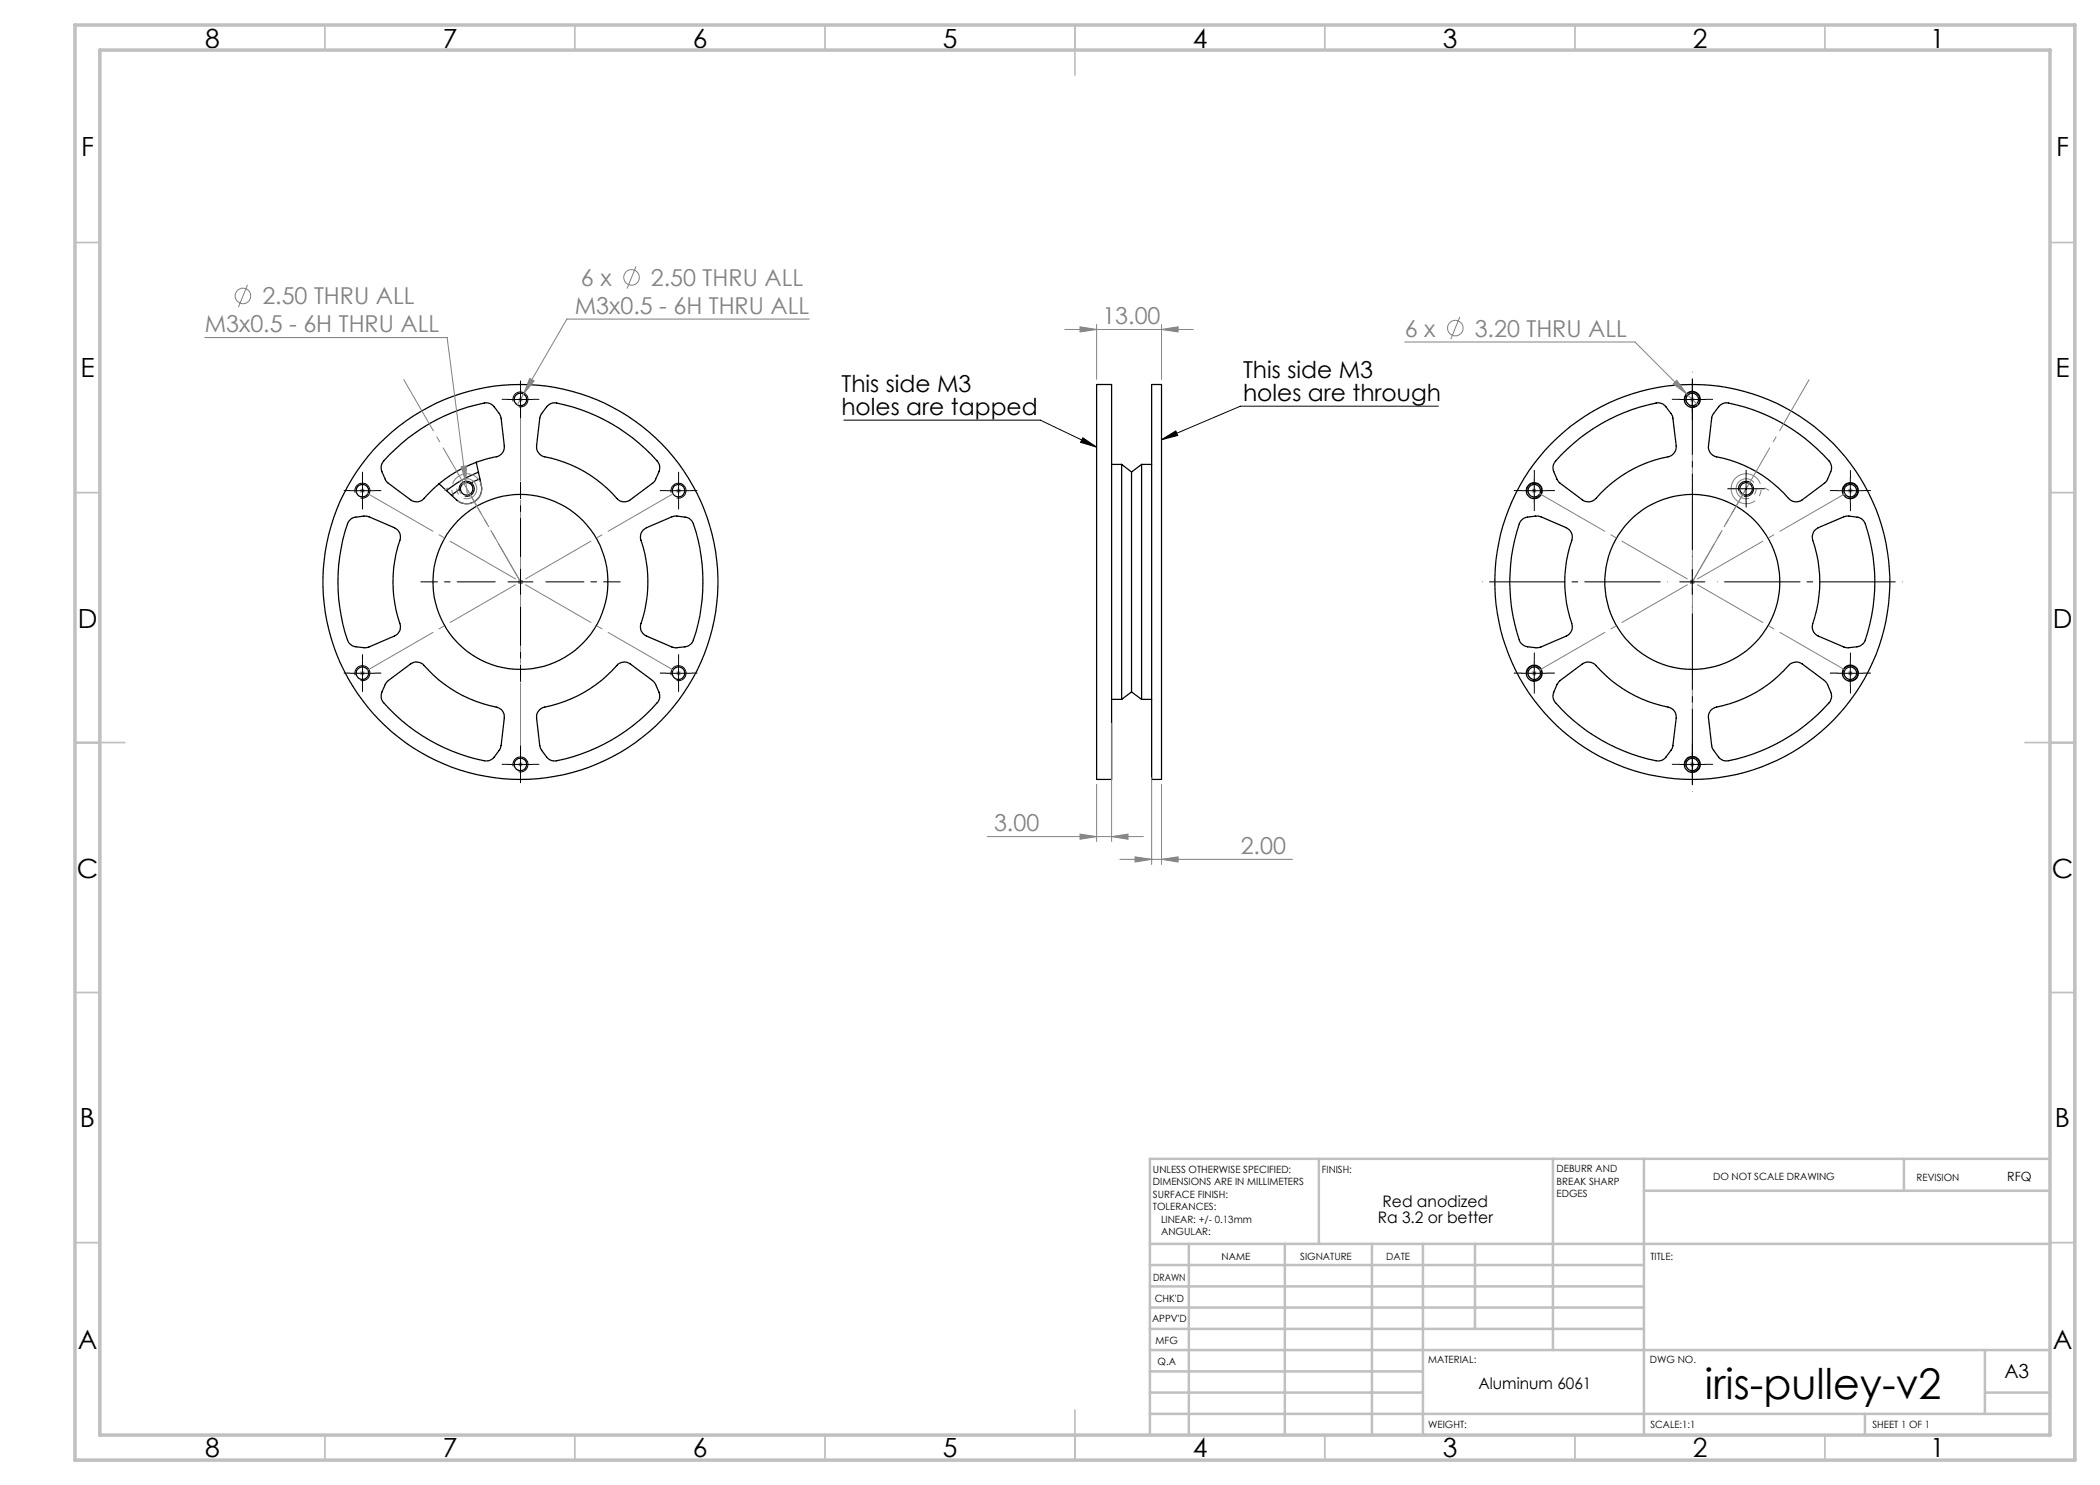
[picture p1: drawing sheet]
<svg xmlns="http://www.w3.org/2000/svg" width="420mm" height="297mm" viewBox="0 0 420 297" stroke-linecap="round" stroke-linejoin="round" font-family="sans-serif">
<g fill="none" stroke="#000" stroke-width=".25">
<path d="M219.3 76.9h3v79h-3zM230.3 76.9h2v79h-2zM92.1 97.8l-1.8 1.3M94 96.7a1.27 1.27 0 0 0-1.9 1.1M94 96.7a1.26 1.26 0 0 1-.1 2.2 1.26 1.26 0 0 1-1.8-1.1M95.2 92.5l1.1 4.6a3 3 0 0 1-1.5 3.3 3 3 0 0 1-3.5-.4l-3.5-3.2M95.2 92.5l3.5-1.1a2.07 2.07 0 0 0 2.2-2.3l-.7-5.5-.2-.7-1.2-1.5a2.04 2.04 0 0 0-2-.8 35.6 35.6 0 0 0-20.4 12.1l-.2 1.1 1.1 2.5 4.8 3.7a2.07 2.07 0 0 0 3.1-.7l2.6-2.5M95.2 92.5a25 25 0 0 0-7.4 4.3M95.7 94.4l-.8 .4a22.8 22.8 0 0 0-5.6 3.3M96 95.8l-2 .9M109.5 81.2l.5-.4 .8-.2a35.1 35.1 0 0 1 21 12.1l.1 1.1-1 2.5-4.9 3.7a1.97 1.97 0 0 1-2.6-.3 25.5 25.5 0 0 0-14.9-8.4l-.6-.5a1.91 1.91 0 0 1-.6-1.7l.8-5.8zM222.3 92.9h2"/>
<path d="M224.3 92.9v47M224.3 92.9l2 1.5M226.3 94.4v44M228.3 92.9v47M228.3 92.9h2M228.3 92.9l-2 1.5M312.2 91a35.7 35.7 0 0 1 19.6-10.4l.8 .2 .4 .4 1.5 1.9 .7 6a2.08 2.08 0 0 1-1.6 2.3 25.7 25.7 0 0 0-14.7 8.5 1.98 1.98 0 0 1-2.4 .1l-4.8-3.6-.9-2.1a1.96 1.96 0 0 1 .3-2.1zM343.9 81.2l1-.6a25.6 25.6 0 0 1 8.8 2.6 36.2 36.2 0 0 1 12.3 9.3l.3 .7v.9l-1 2.1-4.9 3.8a2.02 2.02 0 0 1-2.7-.3 25.3 25.3 0 0 0-14.8-8.4l-.8-.7-.4-.7v-.8l.7-5.8zM70.1 103.9l.8-.4 2.4-.3 5.6 2.3a1.98 1.98 0 0 1 1.1 2.6 26.1 26.1 0 0 0 .1 17v.3a2.03 2.03 0 0 1-1.2 1.8l-5.2 2.2-.8 .2-1.7-.2a2.08 2.08 0 0 1-1.7-1.4 35.5 35.5 0 0 1 .2-23.7zM128.7 106l.6-.5 5.1-2.1 1-.2 1.6 .2a1.97 1.97 0 0 1 1.7 1.4 35.6 35.6 0 0 1-.3 23.7l-.8 .7-2.7 .3-5.6-2.3a1.95 1.95 0 0 1-1.1-2.5 26 26 0 0 0-.1-17l.1-1.1zM304.3 104.1l.9-.6 2.5-.3 5.6 2.3a2.07 2.07 0 0 1 1.1 2.6 25.8 25.8 0 0 0 0 17 1.98 1.98 0 0 1-1.1 2.1l-5.4 2.3-.6 .1-1.8-.2a2.08 2.08 0 0 1-1.7-1.4 36.1 36.1 0 0 1 .3-23.7zM363 106l.6-.5 5.3-2.2 .9-.1 1.6 .2a1.97 1.97 0 0 1 1.7 1.4 35.6 35.6 0 0 1-.3 23.7l-.9 .7-2.4 .4-.7-.2-5.2-2.2a2.03 2.03 0 0 1-1.1-2.5 25.7 25.7 0 0 0 0-17l.1-1.1z"/>
<path d="M77.5 136.3l4.6-3.5a2.02 2.02 0 0 1 2.7 .3 26.1 26.1 0 0 0 14.8 8.4l.3 .2a1.93 1.93 0 0 1 1 1.9l-.7 5.7-.2 .6-1.2 1.5a1.93 1.93 0 0 1-2 .7 35.9 35.9 0 0 1-20.4-12l-.2-.5 .2-1.2 .7-1.6zM222.3 139.9h2M226.3 138.4l2 1.5M226.3 138.4l-2 1.5M228.3 139.9h2M311.9 136.3l4.6-3.5a2.08 2.08 0 0 1 2.7 .3 26.1 26.1 0 0 0 14.8 8.4l.6 .4a1.91 1.91 0 0 1 .6 1.7l-.6 5.7-.1 .3-1.3 1.8a1.91 1.91 0 0 1-2 .7 35.9 35.9 0 0 1-20.4-12l-.2-.8 .1-.6 .7-1.8zM107.9 141.9a3.8 3.8 0 0 1 2.4-.8 25.8 25.8 0 0 0 13.3-8.3l.7-.3a1.85 1.85 0 0 1 1.7 .3l4.7 3.5 .4 .5 .7 1.6a1.93 1.93 0 0 1-.4 2.1 35.7 35.7 0 0 1-20.6 11.7l-.6-.1-.7-.5-1.4-2-.8-6a1.84 1.84 0 0 1 .6-1.7zM342.3 141.9a4.1 4.1 0 0 1 2.4-.8 25.7 25.7 0 0 0 13.3-8.3l.7-.3a1.85 1.85 0 0 1 1.7 .3l4.5 3.3 .5 .6 .7 1.7a2.02 2.02 0 0 1-.3 2.1 35.9 35.9 0 0 1-20.7 11.7l-.5-.1-.7-.5-1.5-2.1-.7-6.2 .2-.8z"/>
<circle cx="104.1" cy="79.9" r="1.25"/>
<circle cx="338.4" cy="79.9" r="1.25"/>
<circle cx="338.5" cy="79.9" r="1.61"/>
<circle cx="72.5" cy="98.1" r="1.25"/>
<circle cx="135.7" cy="98.1" r="1.25"/>
<circle cx="306.8" cy="98.1" r="1.6"/>
<circle cx="306.9" cy="98.1" r="1.26"/>
<circle cx="349.2" cy="97.8" r="1.25"/>
<circle cx="370.1" cy="98.1" r="1.6"/>
<circle cx="370.1" cy="98.1" r="1.26"/>
<circle cx="104.1" cy="116.4" r="39.5"/>
<circle cx="104.1" cy="116.4" r="17.5"/>
<circle cx="338.5" cy="116.4" r="17.5"/>
<circle cx="338.5" cy="116.4" r="39.5"/>
<circle cx="72.5" cy="134.6" r="1.26"/>
<circle cx="135.7" cy="134.6" r="1.26"/>
<circle cx="306.8" cy="134.6" r="1.25"/>
<circle cx="306.9" cy="134.6" r="1.61"/>
<circle cx="370.1" cy="134.6" r="1.25"/>
<circle cx="370.1" cy="134.6" r="1.61"/>
<circle cx="104.1" cy="152.9" r="1.25"/>
<circle cx="338.4" cy="152.9" r="1.25"/>
<circle cx="338.5" cy="152.9" r="1.6"/>
</g>
<g fill="none" stroke="#808080" stroke-width=".2">
<path d="M49.5 57l-1.8 4.4M127.2 53.3l-1.8 4.4M41 67.5h48.4l4.1 31.5M103.6 79.9h1M103.8 79.5l.7 .8M104.1 79.4v1M104.5 79.5l-.7 .8M104.7 78.8l-1.2 2.2M105.9 75.7l.9 .5-2.1 2.6zM161.9 63.8h-48.5l-8.7 15M213 65.9h25.7M216 65.4l3.3 .5-3.3 .5z"/>
<path d="M219.3 64.9v11M232.3 65.9l3.3-.5v1zM232.3 64.9v11M281 68.4h46l10.3 10.4M292 63.4l-1.8 4.4M335.4 76.1l1.9 2.7-2.7-2zM337.3 78.8l2.3 2.2M338 79.9h.9M338.5 79.4v1M338.8 79.5l-.7 .8M72 98.1h1M72.1 97.8l.7 .7"/>
<path d="M72.5 97.6v1M72.8 97.8l-.7 .7M92.3 93.3l1-.1-.1 3.3zM93.2 96.5l-.8 .4M135.2 98.1h1M135.4 97.8l.7 .7M135.7 97.6v1M136.1 97.8l-.7 .7M306.4 98.1h.9M306.5 97.8l.7 .7M306.8 97.6v1M307.2 97.8l-.7 .7"/>
<path d="M369.6 98.1h1M369.7 97.8l.7 .7M370.1 97.6v1M370.4 97.8l-.7 .7M103.6 116.4h1M103.8 116l.7 .7M104.1 115.9v1M104.5 116l-.7 .7M338 116.4h.9M338.1 116l.7 .7M338.5 115.9v1M338.8 116l-.7 .7"/>
<path d="M72 134.7h1M72.1 134.3l.7 .7M72.5 134.1v1M72.8 134.3l-.7 .7M135.2 134.7h1M135.4 134.3l.7 .7M135.7 134.1v1M136.1 134.3l-.7 .7M306.4 134.7h.9M306.5 134.3l.7 .7M306.8 134.1v1M307.2 134.3l-.7 .7"/>
<path d="M369.6 134.7h1M369.7 134.3l.7 .7M370.1 134.1v1M370.4 134.3l-.7 .7M103.6 152.9h1M103.8 152.5l.7 .7M104.1 152.4v1M104.5 152.5l-.7 .7M219.3 156.9v11.4M222.3 144.6v23.7M230.3 155.5v17.4M232.3 156.9v16"/>
<path d="M338 152.9h.9M338.1 152.5l.7 .7M338.5 152.4v1M338.8 152.5l-.7 .7M197.5 167.3h31.2M216 166.8l3.3 .5-3.3 .5zM222.3 167.3l3.3-.5v1zM224 171.9h34.5M227 171.4l3.3 .5-3.3 .5zM232.3 171.9l3.3-.5v1z"/>
<circle cx="48.6" cy="59.2" r="1.54"/>
<circle cx="126.3" cy="55.5" r="1.55"/>
<circle cx="291.1" cy="65.6" r="1.56"/>
</g>
<g fill="none" stroke="#000" stroke-width=".2">
<path d="M101.6 79.9h5M104.1 77.4v5M336 79.9h5M338.5 77.4v5M70 98.1h5M71 98.5a1.51 1.51 0 0 1 1.3-1.9 1.51 1.51 0 0 1 1.7 1.6 1.51 1.51 0 0 1-1.9 1.4M72.5 95.6v5M91.9 98.1a1.5 1.5 0 0 1 1.4-1.8 1.5 1.5 0 0 1 1.5 1.6 1.5 1.5 0 0 1-1.8 1.3M102.6 80.3a1.51 1.51 0 0 1 1.3-1.9 1.51 1.51 0 0 1 1.7 1.6 1.51 1.51 0 0 1-1.9 1.3M133.2 98.1h5M134.2 98.5a1.51 1.51 0 0 1 1.3-1.9 1.51 1.51 0 0 1 1.7 1.6 1.51 1.51 0 0 1-1.9 1.4M135.7 95.6v5"/>
<path d="M168.8 84h39.3l11.2 5.4M216.6 87.6l2.7 1.8-3.2-.9zM232.3 87.9l2.9-1.7 .3 .9zM287.7 81.2h-39.6l-15.8 6.7M304.3 98.1h5.1M305.4 98.5a1.5 1.5 0 0 1 1.3-1.9 1.5 1.5 0 0 1 1.6 1.7 1.5 1.5 0 0 1-1.8 1.3M306.8 95.6v5M337 80.3a1.5 1.5 0 0 1 1.3-1.9 1.5 1.5 0 0 1 1.6 1.6 1.5 1.5 0 0 1-1.8 1.3M346.7 97.8h5M347.8 98.1a1.5 1.5 0 0 1 1.3-1.8 1.5 1.5 0 0 1 1.6 1.6 1.5 1.5 0 0 1-1.9 1.3M349.2 95.3v5M367.6 98.1h5"/>
<path d="M368.6 98.5a1.5 1.5 0 0 1 1.3-1.9 1.5 1.5 0 0 1 1.7 1.7 1.5 1.5 0 0 1-1.9 1.3M370.1 95.6v5M101.6 116.4h5M104.1 113.9v5M336 116.4h5M338.5 113.9v5M70 134.7h5M71 135a1.51 1.51 0 0 1 1.3-1.9 1.51 1.51 0 0 1 1.7 1.6 1.51 1.51 0 0 1-1.9 1.4M72.5 132.1v5M133.2 134.7h5M134.2 135a1.51 1.51 0 0 1 1.3-1.9 1.51 1.51 0 0 1 1.7 1.6 1.51 1.51 0 0 1-1.9 1.4M135.7 132.1v5"/>
<path d="M304.3 134.7h5.1M305.4 135a1.5 1.5 0 0 1 1.3-1.8 1.5 1.5 0 0 1 1.6 1.6 1.5 1.5 0 0 1-1.8 1.3M306.8 132.1v5M367.6 134.7h5M368.6 135a1.5 1.5 0 0 1 1.3-1.8 1.5 1.5 0 0 1 1.7 1.6 1.5 1.5 0 0 1-1.9 1.3M370.1 132.1v5M101.6 152.9h5M102.6 153.3a1.51 1.51 0 0 1 1.3-1.9 1.51 1.51 0 0 1 1.7 1.6 1.51 1.51 0 0 1-1.9 1.3M104.1 150.4v5M336 152.9h5M337 153.3a1.5 1.5 0 0 1 1.3-1.9 1.5 1.5 0 0 1 1.6 1.6 1.5 1.5 0 0 1-1.8 1.3M338.5 150.4v5"/>
</g>
<path d="M96.2 96.9a3 3 0 0 0-5-1.3 3 3 0 0 0 1.3 5 3 3 0 0 0 3.8-3.5l-.1-.2M346.4 96.9a3 3 0 0 1 5-1.3 3 3 0 0 1-1.3 5 3 3 0 0 1-3.8-3.5l.1-.2" fill="none" stroke="#808080" stroke-width=".2" stroke-dasharray="15.2 1.3 1.3 1.3" stroke-dashoffset="7.7" stroke-linecap="butt"/>
<path d="M95.3 97.2a2 2 0 0 0-3.4-.9 2 2 0 0 0 .9 3.4 2 2 0 0 0 2.5-2.3v-.2M347.3 97.2a2 2 0 0 1 3.3-.9 2 2 0 0 1-.8 3.4 2 2 0 0 1-2.5-2.3v-.2" fill="none" stroke="#808080" stroke-width=".2" stroke-dasharray="15.2 1.3 1.3 1.3" stroke-dashoffset="10.9" stroke-linecap="butt"/>
<path d="M94.8 97.3a1.5 1.5 0 0 0-2.5-.6 1.5 1.5 0 0 0 .6 2.5 1.5 1.5 0 0 0 1.9-1.7v-.2M347.8 97.3a1.5 1.5 0 0 1 2.5-.6 1.5 1.5 0 0 1-.6 2.5 1.5 1.5 0 0 1-1.9-1.7v-.2" fill="none" stroke="#808080" stroke-width=".2" stroke-dasharray="15.2 1.3 1.3 1.3" stroke-dashoffset="12.4" stroke-linecap="butt"/>
<path d="M104.1 116.4v-36.5M104.1 116.4l31.6-18.3M104.1 116.4l31.6 18.2M104.1 116.4v36.5M104.1 116.4l-31.6 18.2M104.1 116.4l-31.6-18.3M338.5 116.4v-36.5M338.5 116.4l-31.6-18.3M338.5 116.4l-31.6 18.2M338.5 116.4v36.5M338.5 116.4l31.6 18.2M338.5 116.4l31.6-18.3" fill="none" stroke="#808080" stroke-width=".2" stroke-dasharray="15.2 1.3 1.3 1.3" stroke-dashoffset="-1.1" stroke-linecap="butt"/>
<path d="M104.1 116.4l-10.7-18.7M338.5 116.4l10.7-18.7" fill="none" stroke="#808080" stroke-width=".2" stroke-dasharray="15.2 1.3 1.3 1.3" stroke-dashoffset="6.4" stroke-linecap="butt"/>
<path d="M88.8 98.1l.9-.5M353.8 98.1l-.9-.5" fill="none" stroke="#808080" stroke-width=".2" stroke-dasharray="15.2 1.3 1.3 1.3" stroke-linecap="butt"/>
<path d="M104.1 116.4l-23.4-40.5M338.5 116.4l23.4-40.5" fill="none" stroke="#808080" stroke-width=".2" stroke-dasharray="15.2 1.3 1.3 1.3" stroke-dashoffset="3.3" stroke-linecap="butt"/>
<path d="M99.1 116.4h-15M104.1 111.4v-15M109.1 116.4h15M104.1 121.4v15" fill="none" stroke="#000" stroke-width=".2" stroke-dasharray="15.2 1.3 1.3 1.3" stroke-dashoffset="7.5" stroke-linecap="butt"/>
<g fill="none" stroke="#000" stroke-width=".2" stroke-dasharray="15.2 1.3 1.3 1.3" stroke-linecap="butt">
<path d="M101.6 79.9h-1.2M104.1 77.4v-1.3M106.6 79.9h1.3M336 79.9h-1.6M338.5 77.4v-1.6M341 79.9h1.6M70 98.1h-1.3M72.5 95.6v-1.2M75 98.1h1.2M104.1 82.4v1.2M133.2 98.1h-1.2M135.7 95.6v-1.2"/>
<path d="M138.2 98.1h1.3M304.4 98.1h-1.6M306.9 95.6v-1.6M309.4 98.1h1.6M338.5 82.4v1.6M346.7 97.7h-1.2M349.2 95.2v-1.2M351.7 97.7h1.3M367.6 98.1h-1.6M370.1 95.6v-1.6M372.6 98.1h1.6M72.5 100.6v1.3"/>
<path d="M135.7 100.6v1.3M306.9 100.6v1.6M349.2 100.2v1.3M370.1 100.6v1.6M70 134.6h-1.3M72.5 132.1v-1.2M72.5 137.1v1.3M75 134.6h1.2M133.2 134.6h-1.2M135.7 132.1v-1.2M135.7 137.1v1.3M138.2 134.6h1.3"/>
<path d="M304.4 134.6h-1.6M306.9 132.1v-1.6M306.9 137.1v1.6M309.4 134.6h1.6M367.6 134.6h-1.6M370.1 132.1v-1.6M370.1 137.1v1.6M372.6 134.6h1.6M101.6 152.9h-1.2M104.1 150.4v-1.3M104.1 155.4v1.2M106.6 152.9h1.3"/>
<path d="M336 152.9h-1.6M338.5 150.4v-1.6M338.5 155.4v1.6M341 152.9h1.6"/>
</g>
<path d="M333.5 116.4h-37M338.5 111.4v-37M343.5 116.4h37M338.5 121.4v37" fill="none" stroke="#000" stroke-width=".2" stroke-dasharray="15.2 1.3 1.3 1.3" stroke-dashoffset="-1.4" stroke-linecap="butt"/>
<g fill="none" stroke="#c0c0c0" stroke-width=".35">
<path d="M65 5v5M115 5v5M165 5v5M215 5v10M265 5v5M315 5v5M365 5v5M15 48.5h5M410 48.5h5M15 98.5h5M410 98.5h5M15 148.5h10"/>
<path d="M405 148.5h10M15 198.5h5M410 198.5h5M15 248.5h5M410 248.5h5M65 287v5M115 287v5M165 287v5M215 282v10M265 287v5M315 287v5M365 287v5"/>
</g>
<g fill="none" stroke="#c0c0c0" stroke-width=".5">
<path d="M263.8 231.8v17M310.6 231.8v38.2M328.8 231.8v55.2M328.8 238.2h81.2M380.8 231.8v6.4M410 231.8h-180v55.2M230 248.8h180M230 257.3h98.8M230 253h98.8M237.8 248.8v38.2M257 248.8v38.2M274.4 248.8v38.2"/>
<path d="M284.6 248.8v38.2M295 248.8v17M230 265.8h98.8M230 261.5h98.8M230 278.5h54.6M230 274.3h54.6M230 270h180M397 278.5h13M397 270v12.8M230 282.8h180M373 282.8v4.2"/>
</g>
<path d="M15 5h400v287h-400zM20 10h390v277h-390z" fill="none" stroke="#c0c0c0" stroke-width=".7"/>
<path d="M216.6 87.6l2.7 1.8-3.2-.9zM232.3 87.9l2.9-1.7 .3 .9z" fill="#000"/>
<path d="M105.9 75.7l-1.2 3.1 2.1-2.6zM92.3 93.3l.9 3.2 .1-3.3zM216 65.4l3.3 .5-3.3 .5zM232.3 65.9l3.3-.5v1zM216 166.8l3.3 .5-3.3 .5zM222.3 167.3l3.3-.5v1zM227 171.4l3.3 .5-3.3 .5zM232.3 171.9l3.3-.5v1zM335.4 76.1l-.8 .7 2.7 2z" fill="#808080"/>
<text font-size="8.5" x="341" y="279.7">iris-pulley-v2</text>
<g font-size="5.3">
<text x="41" y="9.5">8</text>
<text x="88.5" y="9.5">7</text>
<text x="138.5" y="9.5">6</text>
<text x="188.5" y="9.5">5</text>
<text x="238.5" y="9.5">4</text>
<text x="288.5" y="9.5">3</text>
<text x="338.5" y="9.5">2</text>
<text x="386" y="9.5">1</text>
<text x="16.2" y="31.3">F</text>
<text x="411.2" y="31.3">F</text>
<text x="16.1" y="75.5">E</text>
<text x="411.1" y="75.5">E</text>
<text x="15.5" y="125.5">D</text>
<text x="410.5" y="125.5">D</text>
<text x="15.4" y="175.5">C</text>
<text x="410.4" y="175.5">C</text>
<text x="16" y="225.5">B</text>
<text x="411" y="225.5">B</text>
<text x="15.5" y="269.8">A</text>
<text x="410.5" y="269.8">A</text>
<text x="41" y="291.5">8</text>
<text x="88.5" y="291.5">7</text>
<text x="138.5" y="291.5">6</text>
<text x="188.5" y="291.5">5</text>
<text x="238.5" y="291.5">4</text>
<text x="288.5" y="291.5">3</text>
<text x="338.5" y="291.5">2</text>
<text x="386" y="291.5">1</text>
</g>
<g font-size="4.7" fill="#808080">
<text x="116.2" y="57.2">6 x</text>
<text x="130.2" y="57.2">2.50 THRU ALL</text>
<text x="52.5" y="60.9">2.50 THRU ALL</text>
<text x="115" y="62.8">M3x0.5 - 6H THRU ALL</text>
<text x="220.5" y="64.9">13.00</text>
<text x="41" y="66.5">M3x0.5 - 6H THRU ALL</text>
<text x="281" y="67.3">6 x</text>
<text x="294.9" y="67.3">3.20 THRU ALL</text>
<text x="198.8" y="166.3">3.00</text>
<text x="248.1" y="170.9">2.00</text>
</g>
<g font-size="4.7">
<text x="248.6" y="75.7">This side M3</text>
<text x="168.3" y="78.5">This side M3</text>
<text x="168.3" y="83">holes are tapped</text>
<text x="248.6" y="80.2">holes are through</text>
</g>
<text font-size="3.9" x="400.9" y="275.5">A3</text>
<g font-size="3.2">
<text x="275.5" y="244.6">Ra 3.2 or better</text>
<text x="276.5" y="241.4">Red anodized</text>
<text x="295.7" y="277.9">Aluminum 6061</text>
</g>
<text font-size="2.5" x="401.4" y="236.1">RFQ</text>
<g font-size="2">
<text x="230.6" y="234.6">UNLESS OTHERWISE SPECIFIED:</text>
<text x="230.6" y="237.1">DIMENSIONS ARE IN MILLIMETERS</text>
<text x="230.6" y="239.6">SURFACE FINISH:</text>
<text x="264.4" y="234.6">FINISH:</text>
<text x="311.3" y="234.5">DEBURR AND</text>
<text x="311.3" y="237">BREAK SHARP</text>
<text x="311.3" y="239.5">EDGES</text>
<text x="342.6" y="236">DO NOT SCALE DRAWING</text>
<text x="383.3" y="236.2">REVISION</text>
<text x="230.6" y="242.1">TOLERANCES:</text>
<text x="232.2" y="244.6">LINEAR: +/- 0.13mm</text>
<text x="232.2" y="247.1">ANGULAR:</text>
<text x="244.3" y="252">NAME</text>
<text x="260" y="251.9">SIGNATURE</text>
<text x="277.2" y="251.9">DATE</text>
<text x="330.1" y="251.9">TITLE:</text>
<text x="230.6" y="256.1">DRAWN</text>
<text x="230.9" y="260.3">CHK'D</text>
<text x="230.4" y="264.4">APPV'D</text>
<text x="231.1" y="268.8">MFG</text>
<text x="231.5" y="273">Q.A</text>
<text x="285.6" y="272.5">MATERIAL:</text>
<text x="330" y="272.5">DWG NO.</text>
<text x="285.6" y="285.5">WEIGHT:</text>
<text x="330.1" y="285.6">SCALE:1:1</text>
<text x="374.5" y="285.6">SHEET 1 OF 1</text>
</g>
</svg>
